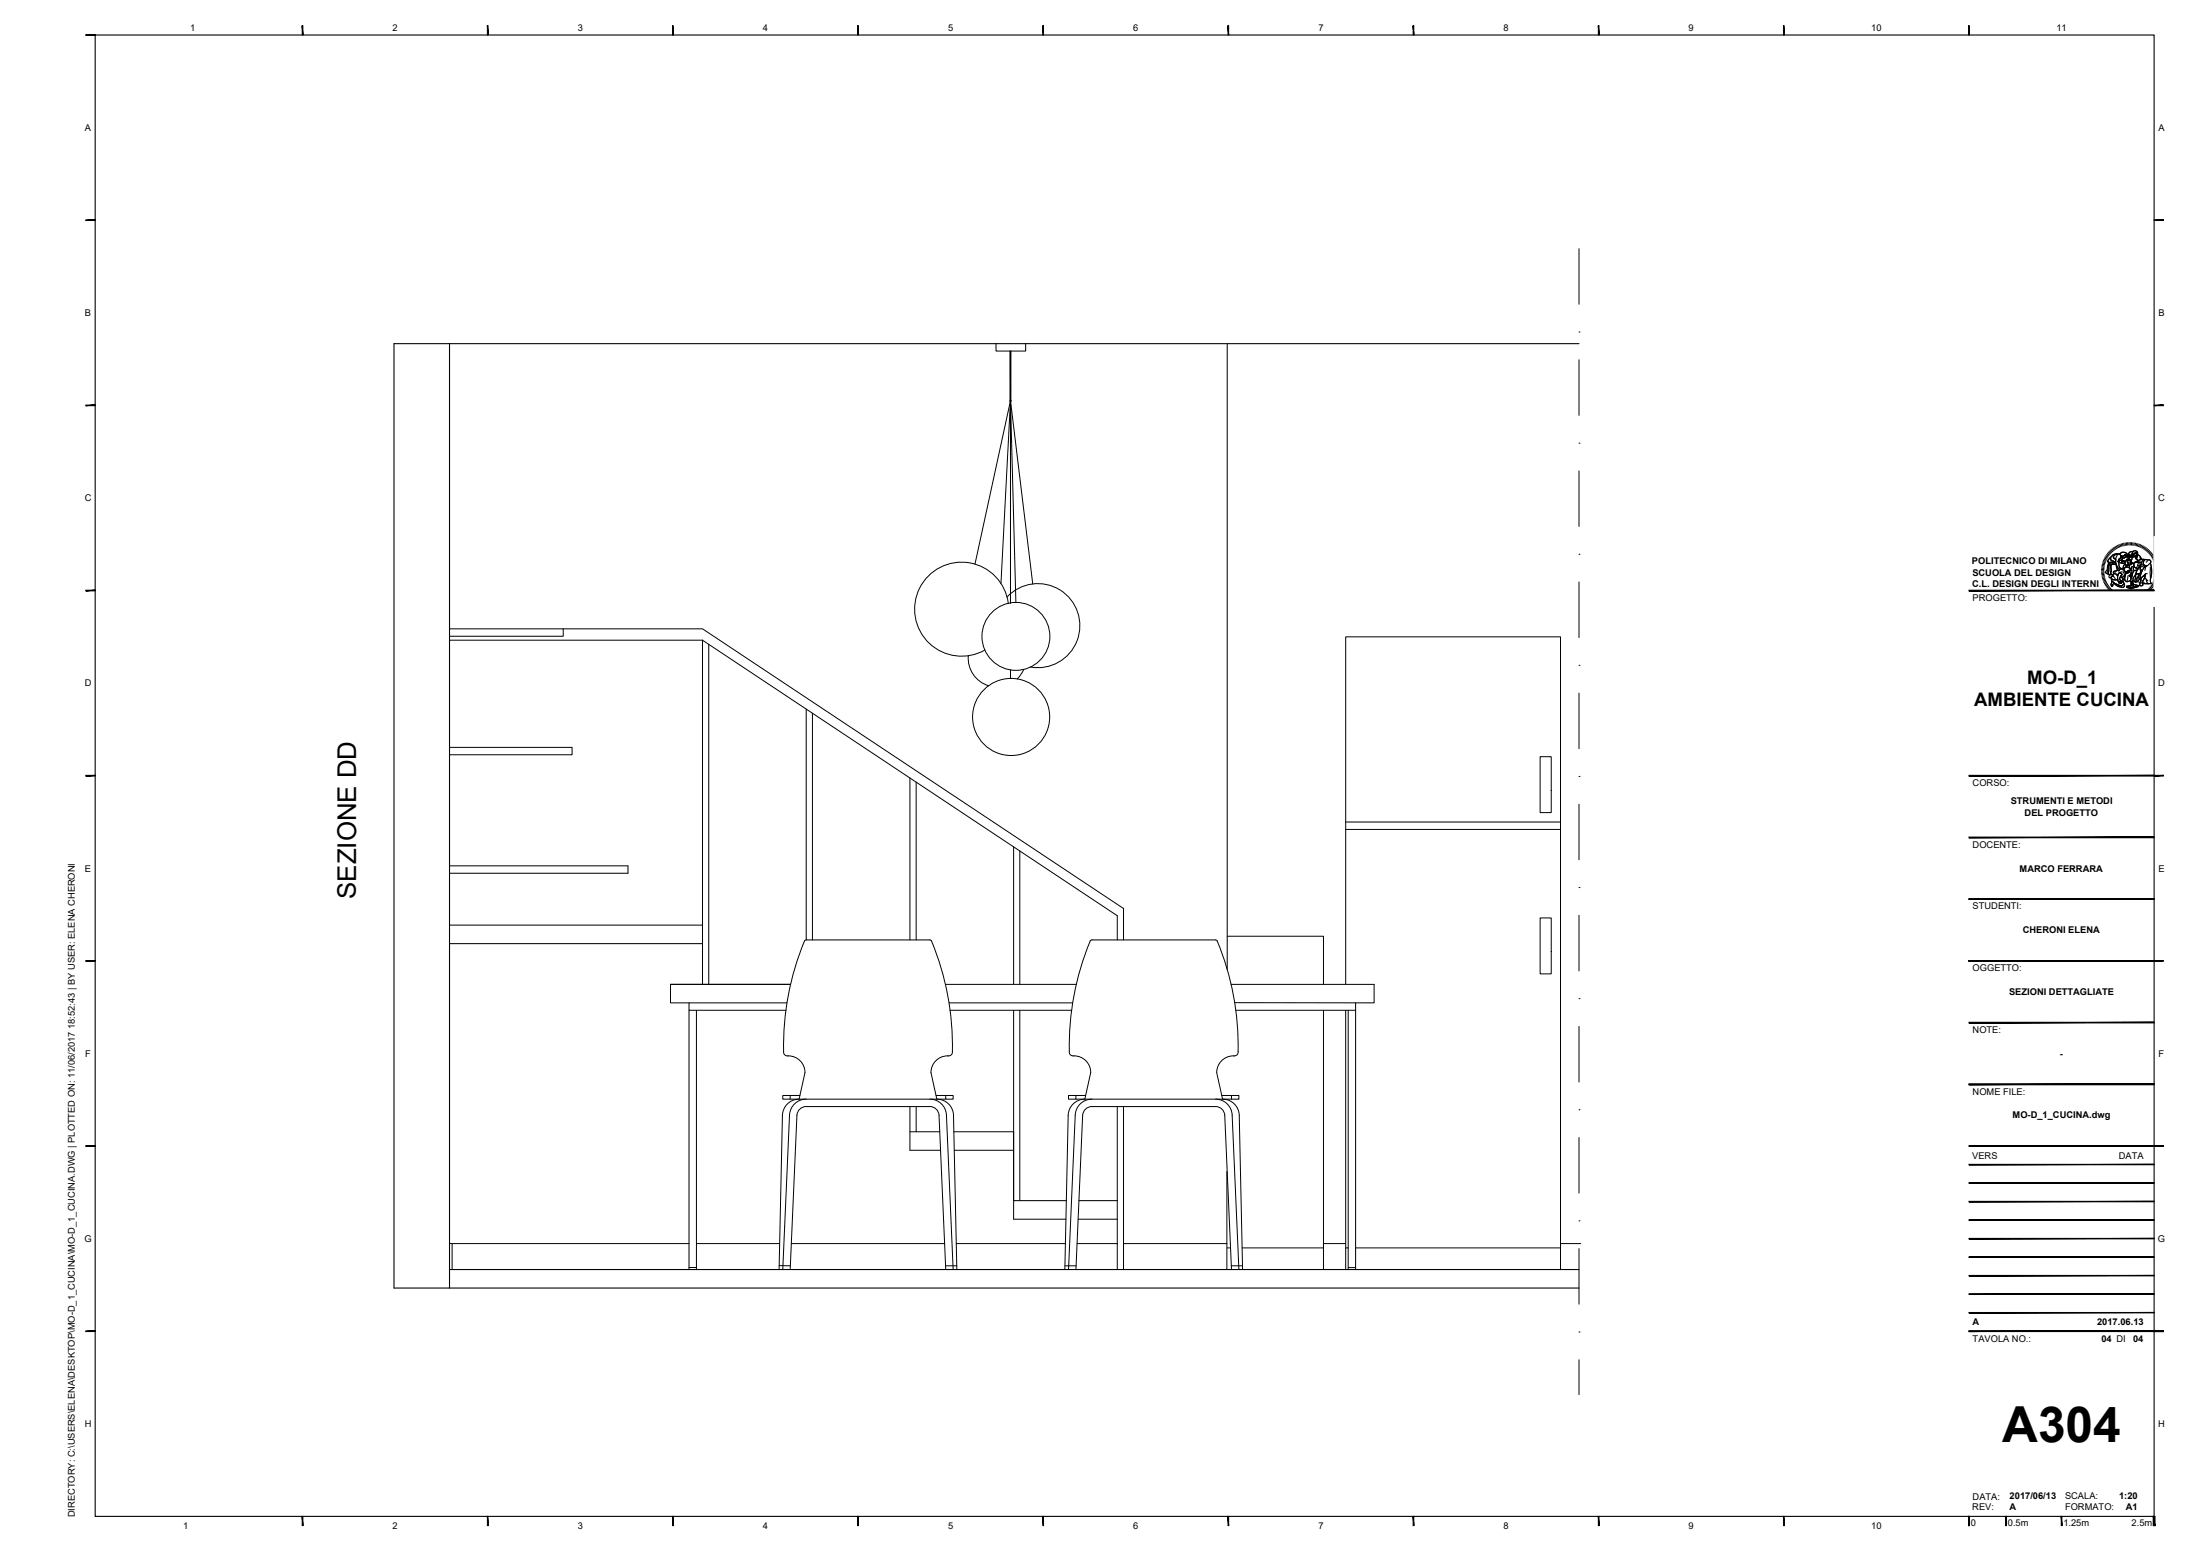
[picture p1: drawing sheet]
<svg xmlns="http://www.w3.org/2000/svg" width="594mm" height="420mm" viewBox="0 0 594 420" stroke-linecap="round" stroke-linejoin="round" font-family="sans-serif">
<!-- layer: 0 -->
<g fill="none" stroke="#000" stroke-width=".27">
<path d="M426.4 67.2v15M426.4 89.7h.1M426.4 97.2v15M426.4 119.7h.1M426.4 127.2v15M426.4 149.7h.1M426.4 157.2v15M426.4 179.7h.1M426.4 187.2v15M426.4 209.7h.1M426.4 217.2v15M426.4 239.7h.1"/>
<path d="M426.4 247.2v15M426.4 269.7h.1M426.4 277.2v15M426.4 299.7h.1M426.4 307.2v15M426.4 329.7h.1M426.4 337.2v15M426.4 359.7h.1M426.4 367.2v9.4"/>
</g>
<!-- layer: A-FLOR-LEVL -->
<path d="M106.4 92.8h320M106.4 347.8h320M121.4 342.8h305" fill="none" stroke="#000" stroke-width=".3"/>
<!-- layer: A-WALL-FULL-EXT -->
<path d="M106.4 92.8v255M121.4 92.8v255" fill="none" stroke="#000" stroke-width=".3"/>
<!-- layer: A-FURN -->
<g fill="none" stroke="#000" stroke-width=".27">
<path d="M269 92.8v2h8v-2M272.7 94.8v13.4M272.9 94.8v68.1M273 94.8v13.4M272.7 108.2h.3v.3h-.3zM263.3 152.3l9.6-44.1 6 49.5M270.3 157.6l2.6-49.4 1.4 54.5M121.4 169.8h30.7v2h-30.7M261.5 177.1a7.8 7.8 0 0 0 5.4 8.1M271.9 161.2a11.4 11.4 0 0 1 19.1 4.1 11.4 11.4 0 0 1-12.7 14.8M272.3 162.9a12.7 12.7 0 0 0-15.8-10.7 12.7 12.7 0 0 0-8.6 17.1 12.7 12.7 0 0 0 18 6.2M272.9 180.9v2.3"/>
<path d="M276.4 180.8l-.7 1.3-1 1.2M121.4 201.8h33.1v2h-33.1M415.9 204.3h3v15.1h-3zM121.4 233.8h48.2v2h-48.2M363.4 222h58M363.4 224h58M217.7 253.8h33.4M217.7 253.8l-.3 .1a71.7 71.7 0 0 0-5.7 30.6l.6 .6a4.6 4.6 0 0 1 5.1 4.5l-1.6 7.2a4.5 4.5 0 0 0-4.5 4.4l-.9 41.6M251.1 253.8l.3 .1a71.7 71.7 0 0 1 5.7 30.6l-.4 .4-.8 .2M294.9 253.8h33.3M294.9 253.8l-.4 .1a71.7 71.7 0 0 0-5.7 30.6l.7 .6a4.6 4.6 0 0 1 5 4.5l-1.6 7.2a4.5 4.5 0 0 0-4.5 4.4l-.9 41.6M328.2 253.8l.4 .1a71.7 71.7 0 0 1 5.7 30.6l-.4 .4-.8 .2"/>
<path d="M331.4 252.8h26v13M415.9 247.9h3v15.1h-3zM186.1 272.8v70M188.1 272.8v70M212.5 270.8h-26.4v2h26.1M213.5 265.8h-32.4v5h5M255.3 265.8h35.3M256.3 270.8h33.4M256.5 272.8h32.9M332.4 265.8h38.7v5l-37.7-.1M333.7 272.8h32.4v70M357.4 272.8v70"/>
<path d="M363.4 265.8v-93.8h58v170.8M363.4 272.8v70M364.1 272.8v70M366.1 270.8v2M213.4 295.8h-2v1h2v-1h2.6M213.4 296.8h42M217.7 296.8a4.5 4.5 0 0 0-4.5 4.3l-1.8 41.7M251.1 296.8a4.5 4.5 0 0 1 4.5 4.3l1.8 41.7M252.8 295.8h2.6v1h2v-1h-2M255.9 285.1a4.5 4.5 0 0 0-4.5 4.5l1.6 7.2a4.5 4.5 0 0 1 4.5 4.4l.9 41.6M290.5 295.8h-2v1h2v-1h2.7M290.5 296.8h42"/>
<path d="M294.9 296.8a4.5 4.5 0 0 0-4.5 4.3l-1.9 41.7M328.2 296.8a4.5 4.5 0 0 1 4.5 4.3l1.8 41.7M329.9 295.8h2.6v1h2v-1h-2M333.1 285.1a4.5 4.5 0 0 0-4.6 4.5l1.6 7.2a4.5 4.5 0 0 1 4.6 4.4l.8 41.6M215.2 301.2l-1.8 41.6M215.2 301.2a2.5 2.5 0 0 1 2.5-2.4h33.4a2.48 2.48 0 0 1 2.5 2.4M253.6 301.2l1.8 41.6M292.4 301.2l-1.9 41.6M292.4 301.2a2.5 2.5 0 0 1 2.5-2.4h33.3a2.48 2.48 0 0 1 2.5 2.4M330.7 301.2l1.8 41.6M121.4 335.8h64.7M122.1 335.8v7"/>
<path d="M188.1 335.8h22.4M213.7 335.8h41.4M258.2 335.8h29.5M290.8 335.8h10.9M303.4 335.8h27.9M331.4 337h.9M335.4 337h22M357.4 335.8h6M363.4 337h.7M366.1 337h55.3M421.4 335.8h5.4M186.1 342.3h2"/>
<path d="M210.4 341.7l3 .1M255.3 341.8h3.1M287.6 341.8h3M332.5 341.8h3M364.1 342.3h2"/>
<circle cx="274.3" cy="171.8" r="9.2"/>
<circle cx="273" cy="193.6" r="10.4"/>
</g>
<!-- layer: A-FLOR-STRS -->
<g fill="none" stroke="#000" stroke-width=".27">
<path d="M121.4 172.9h68.3M152.1 169.8h37.6l113.7 75.5v8.5M189.7 172.9l112 74.4v6.5M189.7 172.9v92.9M191.4 174v91.8M217.7 191.5v62.3M219.4 192.6v61.2M245.7 210.1v43.7M247.4 211.2v42.6M273.7 228.7v37.1M275.4 229.8v36M121.4 254.8h68.3"/>
<path d="M121.4 249.8h68.3M273.7 272.8v56.4h14.1M275.4 272.8v51.4M245.7 298.8v11.8h8.3M247.4 298.8v6.8M301.7 298.8v44M303.4 298.8v44M245.7 305.6h8.1M257.6 305.6h16.1v18.6h14.2M257.7 310.6h16M331.3 316.3v26.5M291.1 329.2h10.6"/>
<path d="M291.4 324.2h10.3"/>
</g>
<!-- layer: A-WALL-FULL-INTR -->
<path d="M331.4 92.8v169" fill="none" stroke="#000" stroke-width=".27"/>
<!-- layer: G-ANNO-TTLB -->
<g fill="#000" stroke="#000" stroke-width=".27">
<path d="M23.2 9.5h2.5v-.1zM23.2 9.4h2.5l-2.5 .1z"/>
<path d="M81.6 7l.2 2.5v-2.5zM81.6 7l.2 2.5h-.2z"/>
<path d="M131.6 7l.2 2.5v-2.5zM131.6 7l.2 2.5h-.2z"/>
<path d="M181.6 7l.2 2.5v-2.5zM181.6 7l.2 2.5h-.2z"/>
<path d="M231.6 7l.2 2.5v-2.5zM231.6 7l.2 2.5h-.2z"/>
<path d="M281.6 7l.2 2.5v-2.5zM281.6 7l.2 2.5h-.2z"/>
<path d="M331.6 7l.2 2.5v-2.5zM331.6 7l.2 2.5h-.2z"/>
<path d="M381.6 7l.2 2.5v-2.5zM381.6 7l.2 2.5h-.2z"/>
<path d="M431.6 7l.2 2.5v-2.5zM431.6 7l.2 2.5h-.2z"/>
<path d="M481.6 7l.2 2.5v-2.5zM481.6 7l.2 2.5h-.2z"/>
<path d="M531.6 7l.2 2.5v-2.5zM531.6 7l.2 2.5h-.2z"/>
<path d="M23.2 59.5h2.5v-.1zM23.2 59.4h2.5l-2.5 .1z"/>
<path d="M581.7 59.5h2.5v-.1zM581.7 59.4h2.5l-2.5 .1z"/>
<path d="M23.2 109.6h2.5v-.2zM23.2 109.4h2.5l-2.5 .2z"/>
<path d="M581.7 109.6h2.5v-.2zM581.7 109.4h2.5l-2.5 .2z"/>
<path d="M23.2 159.5h2.5v-.1zM23.2 159.4h2.5l-2.5 .1z"/>
<path d="M531.7 159.5h50v-.1zM531.7 159.4h50l-50 .1z"/>
<path d="M581.7 159.5h2.5v-.1zM581.7 159.4h2.5l-2.5 .1z"/>
<path d="M23.2 209.6h2.5v-.2zM23.2 209.4h2.5l-2.5 .2z"/>
<path d="M531.7 209.6h50v-.2zM531.7 209.4h50l-50 .2z"/>
<path d="M581.7 209.6h2.5v-.2zM581.7 209.4h2.5l-2.5 .2z"/>
<path d="M531.7 226.2h50v-.2zM531.7 226h50l-50 .2z"/>
<path d="M23.2 259.5h2.5v-.1zM23.2 259.4h2.5l-2.5 .1z"/>
<path d="M531.7 242.7v.2l50-.2zM531.7 242.9l50-.2v.2z"/>
<path d="M531.7 259.4v.1l50-.1zM531.7 259.5l50-.1v.1z"/>
<path d="M531.7 259.4v.1l50-.1zM531.7 259.5l50-.1v.1z"/>
<path d="M531.7 259.4v.1l50-.1zM531.7 259.5l50-.1v.1z"/>
<path d="M531.7 259.4v.1l50-.1zM531.7 259.5l50-.1v.1z"/>
<path d="M531.7 242.9h50v-.2zM531.7 242.7h50l-50 .2z"/>
<path d="M581.7 259.5h2.5v-.1zM581.7 259.4h2.5l-2.5 .1z"/>
<path d="M531.7 276v.2l50-.2zM531.7 276.2l50-.2v.2z"/>
<path d="M531.7 292.7v.2l50-.2zM531.7 292.9l50-.2v.2z"/>
<path d="M531.7 292.7v.2l50-.2zM531.7 292.9l50-.2v.2z"/>
<path d="M23.2 309.5h2.5v-.1zM23.2 309.4h2.5l-2.5 .1z"/>
<path d="M531.7 319.4h50zM531.7 319.5l50-.1z"/>
<path d="M531.7 314.4h50zM531.7 314.5l50-.1z"/>
<path d="M531.7 309.4v.1l50-.1zM531.7 309.5l50-.1v.1z"/>
<path d="M581.7 309.5h2.5v-.1zM581.7 309.4h2.5l-2.5 .1z"/>
<path d="M581.7 309.5h2.5v-.1zM581.7 309.4h2.5l-2.5 .1z"/>
<path d="M531.7 339.4h50zM531.7 339.5l50-.1z"/>
<path d="M531.7 334.4h50zM531.7 334.5l50-.1z"/>
<path d="M531.7 329.4h50zM531.7 329.5l50-.1z"/>
<path d="M531.7 324.4h50zM531.7 324.5l50-.1z"/>
<path d="M23.2 359.6h2.5v-.2zM23.2 359.4h2.5l-2.5 .2z"/>
<path d="M531.7 359.4v.2l50-.2zM531.7 359.6l50-.2v.2z"/>
<path d="M531.7 359.4v.2l50-.2zM531.7 359.6l50-.2v.2z"/>
<path d="M531.7 354.4h50zM531.7 354.5l50-.1z"/>
<path d="M531.7 349.4h50zM531.7 349.5l50-.1z"/>
<path d="M531.7 344.4h50zM531.7 344.5l50-.1z"/>
<path d="M581.7 359.6h2.5v-.2zM581.7 359.4h2.5l-2.5 .2z"/>
<path d="M581.7 359.6h2.5v-.2zM581.7 359.4h2.5l-2.5 .2z"/>
<path d="M581.7 359.6h2.5v-.2zM581.7 359.4h2.5l-2.5 .2z"/>
<path d="M581.7 359.6h2.5v-.2zM581.7 359.4h2.5l-2.5 .2z"/>
<path d="M81.6 409.5l.2 2.5v-2.5zM81.6 409.5l.2 2.5h-.2z"/>
<path d="M131.6 409.5l.2 2.5v-2.5zM131.6 409.5l.2 2.5h-.2z"/>
<path d="M181.6 409.5l.2 2.5v-2.5zM181.6 409.5l.2 2.5h-.2z"/>
<path d="M231.6 409.5l.2 2.5v-2.5zM231.6 409.5l.2 2.5h-.2z"/>
<path d="M281.6 409.5l.2 2.5v-2.5zM281.6 409.5l.2 2.5h-.2z"/>
<path d="M331.6 409.5l.2 2.5v-2.5zM331.6 409.5l.2 2.5h-.2z"/>
<path d="M381.6 409.5l.2 2.5v-2.5zM381.6 409.5l.2 2.5h-.2z"/>
<path d="M431.6 409.5l.2 2.5v-2.5zM431.6 409.5l.2 2.5h-.2z"/>
<path d="M481.6 409.5l.2 2.5v-2.5zM481.6 409.5l.2 2.5h-.2z"/>
<path d="M531.6 409.5v2.5h.2zM531.6 409.5h.2v2.5z"/>
<path d="M531.6 409.5l.2 2.5v-2.5zM531.6 409.5l.2 2.5h-.2z"/>
<path d="M541.6 409.5l.2 2.5v-2.5zM541.6 409.5l.2 2.5h-.2z"/>
<path d="M556.6 409.5l.2 2.5v-2.5zM556.6 409.5l.2 2.5h-.2z"/>
<path d="M581.6 409.5l.2 2.5v-2.5zM581.6 409.5l.2 2.5h-.2z"/>
<path d="M581.4 409.5l.5 2.5v-2.5zM581.4 409.5l.5 2.5h-.5z"/>
</g>
<path d="M25.7 9.5h556v400h-556z" fill="none" stroke="#000" stroke-width=".3"/>
<!-- layer: G-ANNO-LOGO -->
<g fill="none" stroke="#000" stroke-width=".3">
<path d="M567.5 154.1h.6M567.5 153.8h.6M567.5 153.4l.7 .1M567.5 153.1l.7 .1M567.6 152.7l.7 .1M567.7 152.4l.6 .1M567.8 152l.6 .2M567.9 151.7l.6 .2M568 151.3l.6 .3M568.1 151l.6 .3M568.1 154.5h-.6M568.2 154.8h-.7"/>
<path d="M568.2 155.1l-.7 .1M568.2 155.4l-.6 .2M568.3 150.7l.6 .3M568.3 155.7l-.6 .2M568.4 156.1l-.7 .1M568.4 150.4l.6 .3M568.5 156.4l-.6 .2M568.6 156.7l-.6 .2M568.6 150.1l.6 .3M568.7 157l-.6 .3M568.8 149.8l.6 .4M568.9 157.3l-.6 .3"/>
<path d="M569 157.6l-.6 .3M569.1 149.5l.5 .4M569.2 157.8l-.6 .4M569.3 149.2l.5 .5M569.4 151.8h.6a.84 .84 0 0 0 1.3-.1l.1 .6-1 .1a.78 .78 0 0 1-1.1-.5zM569.4 151.8v.4M569.4 158.1l-.6 .4M569.5 148.9l.5 .5M569.5 152.3l-.2 .5-.2 1.4-.3 .6 .4 .2M569.6 158.4l-.6 .4M569.7 150.7l.3-.2-.1 .3a.81 .81 0 0 0 1 .8l.3 .1-.1 .2a.74 .74 0 0 1-1.1-.1l-.3 .1a.51 .51 0 0 1-.5-.4 .51 .51 0 0 1 .3-.6zM569.8 148.7l.4 .5"/>
<path d="M569.8 158.6l-.6 .5M569.8 152.3l-.3 .5v1.4l-.3 .8 .7 .2M569.8 152.3l.4 .1-.2 .4 .1 1.2-.1 1.1-.1 .1a.44 .44 0 0 1-.6-.2 .44 .44 0 0 1 .1-.6l.1-1.4zM570 150.5l-.6 .6a.44 .44 0 0 0-.2 .5 .44 .44 0 0 0 .5 .3h.6a.65 .65 0 0 0 1-.2M570 158.9l-.5 .4M570 148.4l.5 .6M570 155.9a1.21 1.21 0 0 0 1.8 .5M570.1 150.2l.6-.5 1.3-.1a.99 .99 0 0 0-1.2 1l.5 .3v.8l-.5-.1a.75 .75 0 0 1-.9-.8zM570.2 156.3v.5l.8 .7 1.9 .9M570.2 156.2l.7 .4 .9-.2 .4 .8v.2l.2-.2 .3 .4-.2-.6 .3 .4-.1-.4 .4 .1-.8-.6 .3-.8 .4 .2 .3 1a.79 .79 0 0 1 .1 .9 .79 .79 0 0 1-.9 .3l-1.7-.8-.6-.5zM570.2 159.1l-.5 .5M570.2 152.4l1.2-.1 .6 1.2-.1 .5-.4 .1a.6 .6 0 0 0-.8 .7l.2 .1-.4 .5a.56 .56 0 0 1-.5-.9v-1.7z"/>
<path d="M570.2 152.4l-.2 .6 .1 2.1M570.3 148.2l.4 .5M570.3 156.9l.8 .6 1.4 .6h.6l.4-.6a.65 .65 0 0 1 0 1 .65 .65 0 0 1-.9 0l-1.3-.6a.44 .44 0 0 0-.5-.3 .44 .44 0 0 0-.3 .5v.2h-.3a.86 .86 0 0 1 0-1.2zM570.3 156.9l-.1 .2a.83 .83 0 0 0 0 1.2l.4-.2-.2-.1a.49 .49 0 0 1 .4-.4 .49 .49 0 0 1 .5 .3l.9 .5a1.25 1.25 0 0 0 1.5-.1l-.2-.8M570.4 159.3l-.4 .5M570.5 155.4a.5 .5 0 0 0-.8-.2 .5 .5 0 0 0 .1 .8 .61 .61 0 0 1 .6-.4 .61 .61 0 0 1 .5 .4l.3 .2M570.6 148l.4 .5M570.7 159.5l-.5 .6M570.7 155l.4-.2 .2 .1a.73 .73 0 0 1 .5 1v.5a1.19 1.19 0 0 1-1.8-.5l.7-.2-.2-.3zM570.7 154.4l1.2-.4 .3 .1 .2-.4 .5-.1 .6 .2 .3 .4a1 1 0 0 1 0 1.2 1 1 0 0 1-1.1 .4v-.3a.47 .47 0 0 0 .1-.7 .47 .47 0 0 0-.8 .2l-.1 .4-.8-.6a.29 .29 0 0 1-.4 0 .29 .29 0 0 1 0-.4zM570.9 147.8l.3 .6M570.9 150l.9-.4a.75 .75 0 0 1 .9 .6 .75 .75 0 0 1-.5 .9l-.2 .4 .1 .4a1.41 1.41 0 0 0 .6 1.5l.2 .2-.5 .1-.1 .3a.32 .32 0 0 1-.4 0 .32 .32 0 0 1 0-.5l-.6-1.4v-1.2l-.6-.4z"/>
<path d="M570.9 159.7l-.4 .6M571.1 154.7l.7 .7M571.1 154.8l-.5 .4 .1 .4M571.2 147.6l.3 .6M571.2 159.9l-.4 .6M571.4 152.3l-2-.1-.4 1.6-.5 .7 .3 .3M571.5 147.4l.3 .6M571.5 152.7l.2 1.3M571.7 149.9l-.3 .7-.1 1.2 .6 1.6a.38 .38 0 0 0 0 .5 .38 .38 0 0 0 .4 .2l.1-.4 .5-.2a1.04 1.04 0 0 1-.7-1.4 1.49 1.49 0 0 1 .5-1.7 1.04 1.04 0 0 0-1.4-.8l-.7 .2-.5 .4-.2 .6a.81 .81 0 0 0 1 .8l.3 .1M571.8 147.3l.3 .6M571.9 154l-.4 .1a.6 .6 0 0 0-.8 .7l.2 .1M572 149.6a.87 .87 0 0 0-.9 .2 .87 .87 0 0 0-.2 1l.4 .1"/>
<path d="M572.1 147.1l.3 .6M572.2 154.7a.47 .47 0 0 1 .7 .2 .47 .47 0 0 1-.2 .6l-.4 1 .8 .7-.4-.2 .1 .5-.3-.5 .2 .6-.3-.4-.2 .2v-.2l-.4-.6 .1-1.2zM572.2 154.7a.47 .47 0 0 1 .7 .2 .47 .47 0 0 1-.2 .6l-.4 1 .8 .7-.4-.2 .1 .4-.3-.4 .1 .6-.2-.4-.2 .2v-.2l-.4-.6v-1.1zM572.2 151l1-.4-.1 .5-1.1 .5zM572.3 151.5l.7-.3 .3 .2-.4 .2 .2 .4a.61 .61 0 0 1-.8-.5zM572.3 151.5a.57 .57 0 0 0 .8 .5M572.4 149.7l.7-.6 1 .2a.3 .3 0 0 1 .4 .3 .3 .3 0 0 1-.4 .3l-.3-.2-.5 .5-.6-.2M572.4 147l.3 .6M572.5 149.4l.5-.3h.6l.7 .4a.23 .23 0 0 1 .2 .3 .23 .23 0 0 1-.3 .1l-.4-.2-.4 .4-.4 .1-.6-.5zM572.7 150l.6 .2 .6-.5 .3 .2-.2 .6-.4 .2-.4-.2-.6 .2zM572.8 146.9l.2 .6M572.9 153.6l.6 .2 .4 .6a.82 .82 0 0 1-.2 1.1h-.1"/>
<path d="M573 151.5h.8l-.2 .1a.37 .37 0 0 1-.2 .5 .37 .37 0 0 1-.5-.2zM573 155.9l.3 1a.8 .8 0 0 1 .1 .9 .8 .8 0 0 1-.9 .3M573 151.2l.3 .2M573.1 150.9v.2l-1.1 .5M573.1 154.4l-.8 .2M573.1 146.8l.2 .6M573.2 150.6l-.4 .5M573.3 154.1l.7 .5M573.4 151.5a.33 .33 0 0 0-.4 .3 .33 .33 0 0 0 .4 .3 .33 .33 0 0 0 .2-.5l.2-.1-.6 .1M573.4 154.6a.7 .7 0 0 1 .2 .9 .7 .7 0 0 1-1 .2M573.5 153.5l.6-.4h.6l.5 .4a.32 .32 0 0 1 .1 .5 .32 .32 0 0 1-.4 0l-.3 .2a.5 .5 0 0 1-.6 .3 .5 .5 0 0 1-.4-.5zM573.5 153.8l.1-.4a.91 .91 0 0 1 1.3-.1l.3 .1a.32 .32 0 0 1 .2 .4 .32 .32 0 0 1-.3 .3l-1.2 .3"/>
<path d="M573.5 146.7l.1 .6M573.5 156.4l.8 .7M573.7 150.5v.1M573.8 150.1l.2 .1M573.8 155.8v.9M573.8 152.4a1.25 1.25 0 0 0-.5 1.3M573.8 146.6l.1 .7M573.8 150.1v.1M573.9 154.4l1.2-.4-.2 .5-.4 .3-.5-.2zM573.9 154.4l.6 .4 .4-.3v-.3l.5-.4-.3-.4-.5-.3h-.6l-.5 .7-.2-.1v-.5l.5-.8 .2 .2h1.1l.5-.4v-.3l.6 .2v.5a.62 .62 0 0 1-.1 .9l.1 .7-.3 .5-.4 .1-.2 .6h-.4l.3 .3 .3-.1v.4l.1-.3-.3 1.1a.98 .98 0 0 1-1.5 0l-.3-.4 .3-.6 .2-1.1M573.9 155.2l-.3 1-.4 .4M574.1 154.6h-.1"/>
<path d="M574.2 150.3l.8-.2a.29 .29 0 0 1 .2 .5 .29 .29 0 0 1-.5 0zM574.2 146.6l.1 .6M574.2 149.9l-.2 .6-.4 .2-.4-.2-.6 .2M574.2 151.2l.5-.3 .4 .1 .5 1a.22 .22 0 0 1-.1 .3 .22 .22 0 0 1-.3-.1 .22 .22 0 0 1 .2-.3l-.2-.7a.44 .44 0 0 0-.7-.1 .44 .44 0 0 0 .1 .7l.1 .4a.43 .43 0 0 1-.7 .4 .43 .43 0 0 1 0-.7zM574.3 158.3l2-.4 1.1 .2-2 .6zM574.3 158.3l1.1 .4v.3l-1.1-.4zM574.5 151.1l.5-.1 .4 .7a.63 .63 0 0 1-.1 .7 .63 .63 0 0 1-.7 .2zM574.5 146.5l.1 .7M574.6 150.1l.1-.2a.53 .53 0 0 1 .8 .4l-.3 .1M574.6 155.5l-.3 1.6 1-.2M574.6 154.6h.1M574.6 149.9h.1a.52 .52 0 0 1 .8 .4l-.3 .1-.2-.3h-.4z"/>
<path d="M574.7 154.2l.1 .1M574.7 154.5l.1 .1M574.8 154.3h-.1M574.8 151.3h.1M574.9 151.3l-.2 .1M574.9 146.5v.7M575 150.2l-.5-.1-.3 .2 .2 .1a.36 .36 0 0 0 .5 .2 .36 .36 0 0 0 .3-.4l-.2-.1v.2M575 152.6v.7M575 155.3l.3 .1 .2-.6 .4-.1-.4 1.3v-.4h-.3zM575.1 154.1l-.2 .5a.51 .51 0 0 1-.8-.1M575.1 151.1l.2 .3-.1 .1M575.2 151.3a.43 .43 0 0 0-.7-.2 .43 .43 0 0 0 .1 .7 .5 .5 0 0 1-.1 .8 .5 .5 0 0 1-.7-.4l.4-1 .7-.3 .6 .5 .1 .8-.2 .2-.2-.4"/>
<path d="M575.3 146.5l-.1 .7M575.3 151.6l-.2 .1M575.3 151.4a.43 .43 0 0 1 0 .7 .43 .43 0 0 1-.6-.1l-.1-.1M575.3 152.3l-.3 .3h-.4M575.4 158.7l2.1-.6-.1 .3-2 .6zM575.4 158.7v.3M575.5 150.3a.99 .99 0 0 1 0 1.2M575.5 154.8h.1M575.5 155.5l-.1 .4 .2-.2M575.5 149.9l.2 .4M575.6 151.9l-.1-.5a.84 .84 0 0 0 0-1.1l-.4-.5a.45 .45 0 0 1-.2-.6 .45 .45 0 0 1 .6-.2 .27 .27 0 0 1 .4-.1 .27 .27 0 0 1-.1 .5v1.1l.2-.1v-.4a.42 .42 0 0 0 .3 .3 .42 .42 0 0 0 .5-.1l-.1 .6 .2-.1 .4 .7-1.1 .7M575.6 146.5v.7"/>
<path d="M575.7 155.2l-.2 .3v-.3M575.7 152.9l-.2 1.4M575.7 152.1l.4 .2M575.7 157l.2-.1 .2 1-.3-.5-.4 .6zM575.8 154.1l-.4 .3v.5M575.9 154.7l-.4 .1-.2 .6h-.4l.3 .3 .3-.1M575.9 153l-.4 .8M576 146.6l-.1 .6M576 149h-.5a.61 .61 0 0 0-.6 .7M576.1 148.9l.6-.2 .4 .2 .1 .4v.7l-.4 .9v-.7l.3-.5-.3-.5-.2 .2a.78 .78 0 0 0-.6 1.1h-.2l-.1-.8zM576.1 150l.2 .3 .5-.1M576.1 148.9l.6-.2 .5 .5v.8l-.4 .9v-.7l.3-.5a.32 .32 0 0 0-.2-.4 .32 .32 0 0 0-.4 .1h-.3l-.2 1-.2 .1-.1-.8z"/>
<path d="M576.2 152.1l.1-.1a1.52 1.52 0 0 1 1.9 0 1.33 1.33 0 0 1-1.4 1.5l-.6-.7zM576.2 149.5l.6-.3 .3 .5-.3 .5a.4 .4 0 0 1-.4 .1 .4 .4 0 0 1-.3-.3zM576.2 149.7l.2 .1M576.2 154l.9-.1-.7 1.6a1.53 1.53 0 0 0-.5 1.5h-.2l-.2 .5-.2-1zM576.2 154.1l-.9 2.5 .2 .9-.1 .9 .4-1 .3 .8-.2-1.3-.4 .6M576.3 146.6l-.1 .7M576.3 150.2h.1M576.3 153.1a.62 .62 0 0 0-.1 .9l1-.1 .4-.6M576.3 149.8h.1M576.4 150.1h.1M576.7 146.7l-.2 .6M576.7 149.9l.2 .1"/>
<path d="M576.8 155l.7-.1-.5 1.4 .2 .7-.3 .2-.5-.2zM576.8 149.9l-.1 .1M576.9 150.7l.4 .7M577 153.2h.1M577 146.7l-.1 .7M577 151.6h.1a2.25 2.25 0 0 1 1.8-.5l-.7 .9zM577.1 153.9l-.7 1.6a1.53 1.53 0 0 0-.5 1.5M577.2 153.1l-.3 .1M577.2 149.7a1.26 1.26 0 0 1 .9 1.1l.3 .2-.4 .1a.63 .63 0 0 1-.8 .1 .63 .63 0 0 1-.2-.8zM577.2 153.4l-.1 .1M577.2 149.7l.7 .5 .2 .5M577.4 146.8l-.2 .7"/>
<path d="M577.4 158.1v.3l-2 .6-1.1-.4v-.3l1.1 .4 2-.6a6.1 6.1 0 0 0-3.1 .2M577.7 146.9l-.2 .7M577.8 152.8l-.1 .4M577.8 151.8l.3 .1 .2 .3M577.8 153l.2 .1-.1 .7a.71 .71 0 0 1-.2 1.1l-1 .1 .4-1.1zM577.8 150.6l.6 .4M577.9 154.9h-.2a.84 .84 0 0 0-.9 .3 .84 .84 0 0 0-.1 .9l-.3 .9 .5 .2a.44 .44 0 0 0 .1-.8l.5-1.5M577.9 156.3l-.1 .2 .3 .2M578 147.1l-.2 .6M578 153.1v1.2l-.2 1a1.85 1.85 0 0 0-.2 2l.3 .2M578.2 156l1.1-1-.5 1.6a1.19 1.19 0 0 0-.2 1.4l-.1 .1a.45 .45 0 0 1-.7 0 .45 .45 0 0 1 .1-.7zM578.2 152a1.04 1.04 0 0 1 .7-.9 1.04 1.04 0 0 1 1 .1 .55 .55 0 0 1 .8 .2 .55 .55 0 0 1-.2 .8l-.3 .3a1.09 1.09 0 0 1-1.9-.3"/>
<path d="M578.3 152.2l-.5 .6a.69 .69 0 0 1-.5 .7 .69 .69 0 0 1-.7-.3 .75 .75 0 0 1-.1-1.2l.5-.2a.33 .33 0 0 1 .5 .2 .33 .33 0 0 1-.2 .4v.2a.24 .24 0 0 0 .2 .3 .24 .24 0 0 0 .3-.2l.1-.3-.1-.6-.7-.2-.8 .4-.1 .6M578.3 153.8l.1 .5M578.4 147.2l-.3 .6M578.7 147.4l-.3 .6M578.8 153l-.9 .1M578.8 157.2l.6 .4M579 147.5l-.3 .6M579 151a2.39 2.39 0 0 0-2 .6M579.2 159.9l.3 .5M579.2 156l.8 .9M579.2 153a6.5 6.5 0 0 0-1.4 3.4l1.5-1.4 .5-.1M579.3 151.1l.5 .1a.64 .64 0 0 1 .7 0 .64 .64 0 0 1 .2 .7l.2 1.2a7.8 7.8 0 0 1-.2 3.6l.3 .9h-2a.45 .45 0 0 1-.6-.3 .45 .45 0 0 1 .3-.6l.6-1.7-1.5 1.4a5.9 5.9 0 0 1 1.5-3.4l.4-.2a.93 .93 0 0 1-1-.7 .93 .93 0 0 1 .6-1z"/>
<path d="M579.3 151.1a.91 .91 0 0 0-.6 1 .91 .91 0 0 0 1 .7M579.3 147.7l-.4 .6M579.3 155l-.5 1.6a1.24 1.24 0 0 0-.2 1.4l-.1 .1a.45 .45 0 0 1-.7 0 .45 .45 0 0 1 .1-.7l.3-1.4M579.4 159.7l.4 .5M579.4 153l-.2 1M579.6 156.4l.2 .9 .4 .3M579.6 147.9l-.4 .6M579.7 159.5l.4 .5M579.8 151.5l-.2 .3M579.9 148.2l-.4 .5M579.9 159.2l.5 .5M580.1 148.4l-.4 .5"/>
<path d="M580.1 159l.5 .5M580.4 158.8l.5 .4M580.4 148.6l-.5 .5M580.6 158.5l.5 .4M580.6 153.1l.1 3.4M580.7 148.9l-.5 .4M580.7 152a9.8 9.8 0 0 1 0 5l.3 .6-2.5-.1M580.8 158.3l.5 .4M580.9 149.1l-.5 .5M581 158l.5 .4M581.1 149.4l-.5 .4M581.1 157.7l.6 .4"/>
<path d="M581.3 157.4l.6 .3M581.3 149.7l-.5 .4M581.4 157.1l.6 .3M581.6 150l-.6 .4M581.6 156.8l.6 .3M581.7 156.5l.6 .3M581.7 150.3l-.6 .3M581.8 156.2l.6 .2M581.9 155.9l.6 .2M581.9 150.6l-.6 .3M582 155.6l.6 .1M582 155.3l.7 .1"/>
<path d="M582 155h.7M582.1 150.9l-.6 .3M582.1 154.6l.7 .1M582.1 154.4h.7M582.2 151.3l-.6 .2M582.3 151.6l-.6 .2M582.5 151.9l-.7 .2M582.5 152.3l-.6 .1M582.6 152.6l-.6 .2M582.7 153l-.7 .1M582.7 153.3l-.6 .1M582.8 153.7h-.7"/>
<path d="M582.8 154l-.7 .1M571.5 160.1l-.4 .6M571.8 160.3l-.4 .6M572 160.4l-.2 .6M572.3 160.6l-.2 .6M572.6 160.7l-.2 .6M572.9 160.8l-.2 .6M573.3 160.9l-.2 .6M573.6 161l-.2 .6M573.9 161l-.1 .7M574.2 161.1l-.1 .6M574.5 161.1v.7"/>
<path d="M574.9 161.1l-.1 .7M575.2 161.1v.7M575.5 161.1l.1 .7M575.8 161.1l.1 .7M576.2 161.1l.1 .6M576.5 161l.1 .7M576.8 160.9l.2 .7M577.1 160.8l.2 .7M577.4 160.7l.2 .7M577.7 160.6l.3 .7M578 160.5l.3 .6M578.3 160.4l.3 .6"/>
<path d="M578.6 160.2l.3 .6M578.9 160l.4 .6"/>
</g>
<!-- layer: G-ANNO-TTLB -->
<g fill="#fff" stroke="#fff" stroke-width=".27">
<path d="M556.7 159.5l30.7 4.3-5.7-4.3zM556.7 159.5l30.7 4.3h-30.7z"/>
<path d="M581.7 144.9h5.7l-5.7 14.6zM587.4 144.9l-5.7 14.6 5.7 4.3z"/>
</g>
<path d="M556.7 159.5h25v-14.6h5.7v18.9h-30.7z" fill="none" stroke="#fff" stroke-width=".27"/>
<text font-size="13.4" x="540.7" y="389.3">A304</text>
<text font-size="7" x="96.2" y="242.8" transform="rotate(-90 96.2 242.8)">SEZIONE DD</text>
<g font-size="5">
<text x="547.4" y="184.6">MO-D_1</text>
<text x="533.1" y="190.7">AMBIENTE CUCINA</text>
</g>
<g font-size="2.5">
<text x="51.3" y="8.3">1</text>
<text x="106" y="8.3">2</text>
<text x="156" y="8.3">3</text>
<text x="206" y="8.3">4</text>
<text x="256" y="8.3">5</text>
<text x="306" y="8.3">6</text>
<text x="356" y="8.3">7</text>
<text x="406" y="8.3">8</text>
<text x="456" y="8.3">9</text>
<text x="505.3" y="8.3">10</text>
<text x="555.3" y="8.3">11</text>
<text x="23" y="35.4">A</text>
<text x="582.8" y="35.4">A</text>
<text x="23" y="85.4">B</text>
<text x="582.8" y="85.4">B</text>
<text x="22.9" y="135.4">C</text>
<text x="582.8" y="135.4">C</text>
<text x="532.5" y="152.4">POLITECNICO DI MILANO</text>
<text x="532.6" y="155.4">SCUOLA DEL DESIGN</text>
<text x="532.6" y="158.4">C.L. DESIGN DEGLI INTERNI</text>
<text x="532.7" y="162.2">PROGETTO:</text>
<text x="22.9" y="185.4">D</text>
<text x="582.8" y="185.4">D</text>
<text x="532.7" y="212.2">CORSO:</text>
<text x="543" y="217.2">STRUMENTI E METODI</text>
<text x="546.7" y="220.2">DEL PROGETTO</text>
<text x="532.7" y="228.9">DOCENTE:</text>
<text x="23" y="235.4">E</text>
<text x="545.4" y="235.4">MARCO FERRARA</text>
<text x="582.8" y="235.4">E</text>
<text x="532.7" y="245.6">STUDENTI:</text>
<text x="546.2" y="252">CHERONI ELENA</text>
<text x="532.7" y="262.2">OGGETTO:</text>
<text x="542.5" y="268.7">SEZIONI DETTAGLIATE</text>
<text x="532.7" y="278.9">NOTE:</text>
<text x="23" y="285.4">F</text>
<text x="556.2" y="285.4">-</text>
<text x="582.9" y="285.4">F</text>
<text x="532.7" y="295.6">NOME FILE:</text>
<text x="543.5" y="301.8">MO-D_1_CUCINA.dwg</text>
<text x="532.6" y="312.9">VERS</text>
<text x="572.2" y="312.9">DATA</text>
<text x="22.8" y="335.4">G</text>
<text x="582.7" y="335.4">G</text>
<text x="532.7" y="357.9">A</text>
<text x="566.3" y="357.9">2017.06.13</text>
<text x="532.7" y="362.4">TAVOLA NO.:</text>
<text x="567.5" y="362.4">04 DI</text>
<text x="576" y="362.4">04</text>
<text x="22.9" y="385.4">H</text>
<text x="582.8" y="385.4">H</text>
<text x="532.6" y="407.8">REV:</text>
<text x="532.7" y="404.9">DATA:</text>
<text x="542.7" y="407.9">A</text>
<text x="542.7" y="404.8">2017/06/13</text>
<text x="557.6" y="404.9">SCALA:</text>
<text x="557.6" y="407.9">FORMATO:</text>
<text x="572.2" y="404.8">1:20</text>
<text x="574.1" y="407.9">A1</text>
<text x="20.2" y="409.7" transform="rotate(-90 20.2 409.7)">DIRECTORY: C:\USERS\ELENA\DESKTOP\MO-D_1_CUCINA\MO-D_1_CUCINA.DWG | PLOTTED ON: 11/06/2017 18:52:43 | BY USER: ELENA CHERONI</text>
<text x="49.5" y="412.8">1</text>
<text x="106" y="412.8">2</text>
<text x="156" y="412.8">3</text>
<text x="206" y="412.8">4</text>
<text x="256" y="412.8">5</text>
<text x="306" y="412.8">6</text>
<text x="356" y="412.8">7</text>
<text x="406" y="412.8">8</text>
<text x="456" y="412.8">9</text>
<text x="505.3" y="412.8">10</text>
<text x="532.2" y="412">0</text>
<text x="542.2" y="412">0.5m</text>
<text x="557.2" y="412">1.25m</text>
<text x="575.6" y="412">2.5m</text>
</g>
</svg>
